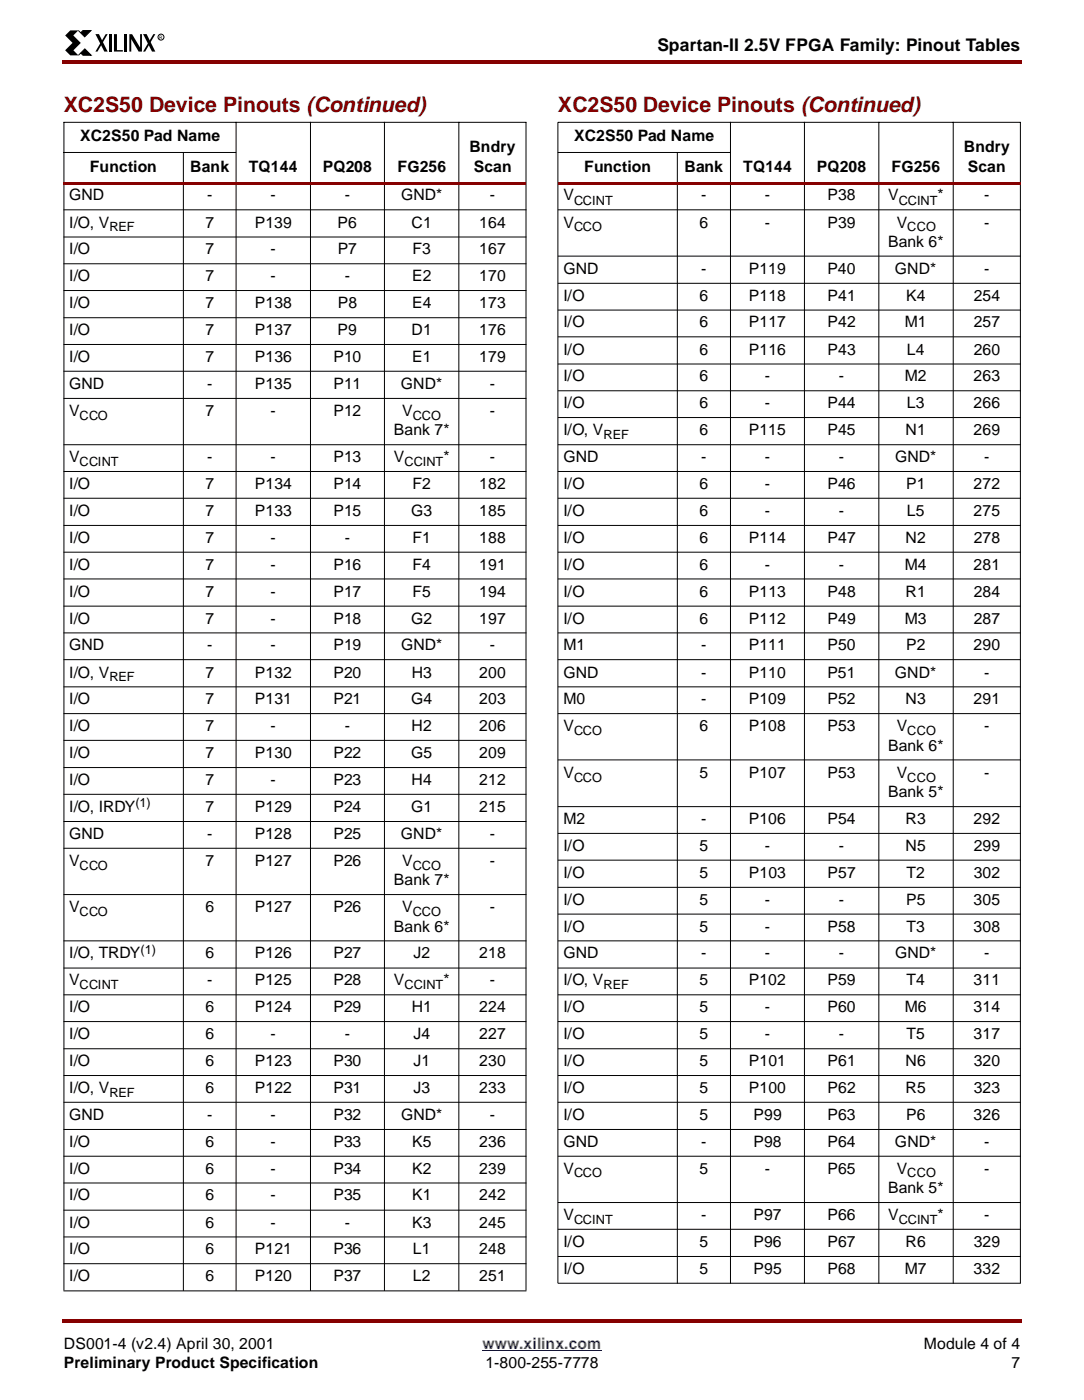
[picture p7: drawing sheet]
<svg xmlns="http://www.w3.org/2000/svg" width="216mm" height="279mm" viewBox="0 0 216 279" stroke-linecap="round" stroke-linejoin="round" font-family="sans-serif">
<g fill="#850000">
<path d="M12.4 12h.3v.7h-.3z"/>
<path d="M203.2 12h.4v.7h-.4z"/>
<path d="M12.7 12h190.5v.7h-190.5z"/>
</g>
<path d="M12.7 266.7h190.4v7.6h-190.4z" fill="#fff"/>
<path d="M96.1 269.2h23.7" fill="none" stroke="#00f" stroke-width=".2"/>
<g fill="#850000">
<path d="M12.4 262.9h.3v.7h-.3z"/>
<path d="M203.2 262.9h.4v.7h-.4z"/>
<path d="M12.7 262.9h190.5v.7h-190.5z"/>
</g>
<path d="M12.7 6h20v5.2h-20z" fill="#fff"/>
<path d="M13 7.1l1-1h1.6l-1 1 1.5 1.5-1.5 1.4 1 1h-1.6l-1-1 1.4-1.5zM19 6.8h.7l1.7 3.5h-.6zM21 6.8h.4l-2 3.5h-.4zM21.6 6.8h.6v3.5h-.6zM22.7 6.8h.6v3.2h1.2v.3h-1.8zM24.8 6.8h.5v3.5h-.5zM25.8 6.8h.5l1.6 2.7v-2.7h.4v3.5h-.7l-1.5-2.5v2.5h-.3zM28.5 6.8h.7l1.7 3.5h-.6zM30.5 6.8h.4l-2 3.5h-.4z" fill="#000"/>
<path d="M15.6 6.1l.5 .4 .4-.4h1.6l-1.2 1.2zM16.1 10.6l-.5 .4 1.3-1.3 1.3 1.3h-1.7z" fill="#000" stroke="#000" stroke-width=".2"/>
<g fill="none" stroke="#000" stroke-width=".2">
<path d="M12.6 24.4h92.2M12.6 30.4h34.4M12.7 24.4v232.8M36.5 30.4v226.9M47 24.3v233M61.8 24.3v233M76.6 24.3v233M91.4 24.3v233M104.8 24.4v232.8"/>
<circle cx="32.1" cy="7.4" r=".59"/>
</g>
<path d="M12.6 36.2h92.2v.5h-92.2z" fill="#850000"/>
<g fill="none" stroke="#000" stroke-width=".2">
<path d="M111.1 30.4h34.4M134.9 30.4v225.5M145.5 24.3v231.6M160.2 24.3v231.6M175 24.3v231.6M189.9 24.3v231.6M203.2 24.4v231.4M203.3 24.4h-92.2v231.4M12.6 41.8h92.2M12.6 47.2h92.2M12.6 52.6h92.2M12.6 57.9h92.2"/>
<path d="M12.6 63.3h92.2M12.6 68.7h92.2M12.6 74h92.2M12.6 79.4h92.2M12.6 88.6h92.2M12.6 94h92.2M12.6 99.3h92.2M12.6 104.7h92.2M12.6 110.1h92.2M12.6 115.4h92.2M12.6 120.8h92.2M12.6 126.1h92.2"/>
<path d="M12.6 131.5h92.2M12.6 136.9h92.2M12.6 142.2h92.2M12.6 147.6h92.2M12.6 153h92.2M12.6 158.3h92.2M12.6 163.7h92.2M12.6 169.1h92.2M12.6 178.3h92.2M12.6 187.5h92.2M12.6 193h92.2M12.6 198.3h92.2"/>
<path d="M12.6 203.6h92.2M12.6 209h92.2M12.6 214.4h92.2M12.6 219.7h92.2M12.6 225.1h92.2M12.6 230.5h92.2M12.6 235.8h92.2M12.6 241.2h92.2M12.6 246.5h92.2M12.6 251.9h92.2M12.6 257.3h92.2"/>
</g>
<path d="M111.1 36.2h92.2v.5h-92.2z" fill="#850000"/>
<g fill="none" stroke="#000" stroke-width=".2">
<path d="M111.1 41.8h92.2M111.1 51.1h92.2M111.1 56.5h92.2M111.1 61.8h92.2M111.1 67.1h92.2M111.1 72.6h92.2M111.1 77.9h92.2M111.1 83.2h92.2M111.1 88.6h92.2M111.1 94h92.2M111.1 99.3h92.2M111.1 104.7h92.2"/>
<path d="M111.1 110.1h92.2M111.1 115.4h92.2M111.1 120.8h92.2M111.1 126.1h92.2M111.1 131.5h92.2M111.1 136.9h92.2M111.1 142.2h92.2M111.1 151.5h92.2M111.1 160.8h92.2M111.1 166.1h92.2M111.1 171.4h92.2M111.1 176.9h92.2"/>
<path d="M111.1 182.2h92.2M111.1 187.5h92.2M111.1 193h92.2M111.1 198.3h92.2M111.1 203.6h92.2M111.1 209h92.2M111.1 214.4h92.2M111.1 219.7h92.2M111.1 225.1h92.2M111.1 230.5h92.2M111.1 239.7h92.2M111.1 245h92.2"/>
<path d="M111.1 250.4h92.2M111.1 255.8h92.2"/>
</g>
<g font-size="4.2" fill="#850000">
<text x="12.7" y="22.3">XC2S50 Device Pinouts (Continued)</text>
<text x="111.1" y="22.3">XC2S50 Device Pinouts (Continued)</text>
</g>
<text font-size="3.5" x="130.9" y="10.2">Spartan-II 2.5V FPGA Family: Pinout Tables</text>
<g font-size="3.1">
<text x="15.9" y="28.2">XC2S50 Pad Name</text>
<text x="114.3" y="28.2">XC2S50 Pad Name</text>
<text x="17.9" y="34.3">Function</text>
<text x="37.9" y="34.3">Bank</text>
<text x="49.6" y="34.3">TQ144</text>
<text x="64.3" y="34.3">PQ208</text>
<text x="79.2" y="34.3">FG256</text>
<text x="93.5" y="30.4">Bndry</text>
<text x="94.4" y="34.3">Scan</text>
<text x="116.4" y="34.3">Function</text>
<text x="136.3" y="34.3">Bank</text>
<text x="148" y="34.3">TQ144</text>
<text x="162.7" y="34.3">PQ208</text>
<text x="177.6" y="34.3">FG256</text>
<text x="192" y="30.4">Bndry</text>
<text x="192.7" y="34.3">Scan</text>
<text x="13.7" y="40">GND</text>
<text x="41.3" y="40">-</text>
<text x="53.9" y="40">-</text>
<text x="68.7" y="40">-</text>
<text x="79.9" y="40">GND*</text>
<text x="97.6" y="40">-</text>
<text x="112.2" y="40">V</text>
<text x="139.6" y="40">-</text>
<text x="152.3" y="40">-</text>
<text x="164.8" y="40">P38</text>
<text x="176.9" y="40">V</text>
<text x="186.7" y="40">*</text>
<text x="196" y="40">-</text>
<text x="13.7" y="45.4">I/O, V</text>
<text x="40.9" y="45.4">7</text>
<text x="50.7" y="45.4">P139</text>
<text x="67.2" y="45.4">P6</text>
<text x="82" y="45.4">C1</text>
<text x="95.5" y="45.4">164</text>
<text x="112.2" y="45.4">V</text>
<text x="139.3" y="45.4">6</text>
<text x="152.3" y="45.4">-</text>
<text x="164.8" y="45.4">P39</text>
<text x="178.6" y="45.4">V</text>
<text x="196" y="45.4">-</text>
<text x="13.7" y="50.7">I/O</text>
<text x="40.9" y="50.7">7</text>
<text x="53.9" y="50.7">-</text>
<text x="67.3" y="50.7">P7</text>
<text x="82.2" y="50.7">F3</text>
<text x="95.5" y="50.7">167</text>
<text x="176.9" y="49.2">Bank 6*</text>
<text x="13.7" y="56">I/O</text>
<text x="40.9" y="56">7</text>
<text x="53.9" y="56">-</text>
<text x="68.7" y="56">-</text>
<text x="82.1" y="56">E2</text>
<text x="95.5" y="56">170</text>
<text x="112.2" y="54.6">GND</text>
<text x="112.2" y="59.9">I/O</text>
<text x="139.3" y="59.9">6</text>
<text x="139.6" y="54.6">-</text>
<text x="149.1" y="54.6">P119</text>
<text x="149.1" y="59.9">P118</text>
<text x="164.8" y="54.6">P40</text>
<text x="164.8" y="59.9">P41</text>
<text x="178.2" y="54.6">GND*</text>
<text x="180.5" y="59.9">K4</text>
<text x="193.9" y="59.9">254</text>
<text x="196" y="54.6">-</text>
<text x="13.7" y="61.5">I/O</text>
<text x="40.9" y="61.5">7</text>
<text x="50.7" y="61.5">P138</text>
<text x="67.3" y="61.5">P8</text>
<text x="82.1" y="61.5">E4</text>
<text x="95.5" y="61.5">173</text>
<text x="112.2" y="65.3">I/O</text>
<text x="139.3" y="65.3">6</text>
<text x="149.1" y="65.3">P117</text>
<text x="164.8" y="65.3">P42</text>
<text x="180.2" y="65.3">M1</text>
<text x="193.9" y="65.3">257</text>
<text x="13.7" y="66.8">I/O</text>
<text x="40.9" y="66.8">7</text>
<text x="50.7" y="66.8">P137</text>
<text x="67.3" y="66.8">P9</text>
<text x="82" y="66.8">D1</text>
<text x="95.5" y="66.8">176</text>
<text x="112.2" y="70.7">I/O</text>
<text x="139.3" y="70.7">6</text>
<text x="149.1" y="70.7">P116</text>
<text x="164.8" y="70.7">P43</text>
<text x="180.6" y="70.7">L4</text>
<text x="193.9" y="70.7">260</text>
<text x="13.7" y="72.1">I/O</text>
<text x="13.7" y="77.6">GND</text>
<text x="40.9" y="72.1">7</text>
<text x="41.3" y="77.6">-</text>
<text x="50.7" y="72.1">P136</text>
<text x="50.7" y="77.6">P135</text>
<text x="66.4" y="77.6">P11</text>
<text x="66.4" y="72.1">P10</text>
<text x="79.9" y="77.6">GND*</text>
<text x="82.1" y="72.1">E1</text>
<text x="95.5" y="72.1">179</text>
<text x="97.6" y="77.6">-</text>
<text x="112.2" y="76">I/O</text>
<text x="139.3" y="76">6</text>
<text x="152.3" y="76">-</text>
<text x="167.1" y="76">-</text>
<text x="180.2" y="76">M2</text>
<text x="193.9" y="76">263</text>
<text x="13.7" y="82.9">V</text>
<text x="40.9" y="82.9">7</text>
<text x="53.9" y="82.9">-</text>
<text x="66.4" y="82.9">P12</text>
<text x="80.1" y="82.9">V</text>
<text x="97.6" y="82.9">-</text>
<text x="112.2" y="81.4">I/O</text>
<text x="139.3" y="81.4">6</text>
<text x="152.3" y="81.4">-</text>
<text x="164.8" y="81.4">P44</text>
<text x="180.6" y="81.4">L3</text>
<text x="193.9" y="81.4">266</text>
<text x="78.4" y="86.8">Bank 7*</text>
<text x="112.2" y="86.8">I/O, V</text>
<text x="139.3" y="86.8">6</text>
<text x="149.1" y="86.8">P115</text>
<text x="164.8" y="86.8">P45</text>
<text x="180.4" y="86.8">N1</text>
<text x="193.9" y="86.8">269</text>
<text x="13.7" y="92.1">V</text>
<text x="41.3" y="92.1">-</text>
<text x="53.9" y="92.1">-</text>
<text x="66.4" y="92.1">P13</text>
<text x="78.4" y="92.1">V</text>
<text x="88.3" y="92.1">*</text>
<text x="97.6" y="92.1">-</text>
<text x="112.2" y="92.1">GND</text>
<text x="139.6" y="92.1">-</text>
<text x="152.3" y="92.1">-</text>
<text x="167.1" y="92.1">-</text>
<text x="178.3" y="92.1">GND*</text>
<text x="196" y="92.1">-</text>
<text x="13.7" y="97.4">I/O</text>
<text x="40.9" y="97.4">7</text>
<text x="50.7" y="97.4">P134</text>
<text x="66.4" y="97.4">P14</text>
<text x="82.2" y="97.4">F2</text>
<text x="95.5" y="97.4">182</text>
<text x="112.2" y="97.4">I/O</text>
<text x="139.3" y="97.4">6</text>
<text x="152.3" y="97.4">-</text>
<text x="164.8" y="97.4">P46</text>
<text x="180.5" y="97.4">P1</text>
<text x="193.9" y="97.4">272</text>
<text x="13.7" y="102.9">I/O</text>
<text x="40.9" y="102.9">7</text>
<text x="50.7" y="102.9">P133</text>
<text x="66.4" y="102.9">P15</text>
<text x="81.9" y="102.9">G3</text>
<text x="95.5" y="102.9">185</text>
<text x="112.2" y="102.9">I/O</text>
<text x="139.3" y="102.9">6</text>
<text x="152.3" y="102.9">-</text>
<text x="167.1" y="102.9">-</text>
<text x="180.6" y="102.9">L5</text>
<text x="193.9" y="102.9">275</text>
<text x="13.7" y="108.2">I/O</text>
<text x="13.7" y="113.5">I/O</text>
<text x="40.9" y="108.2">7</text>
<text x="40.9" y="113.5">7</text>
<text x="53.9" y="108.2">-</text>
<text x="53.9" y="113.5">-</text>
<text x="66.4" y="113.5">P16</text>
<text x="68.7" y="108.2">-</text>
<text x="82.2" y="108.2">F1</text>
<text x="82.2" y="113.5">F4</text>
<text x="95.5" y="108.2">188</text>
<text x="95.5" y="113.5">191</text>
<text x="112.2" y="108.2">I/O</text>
<text x="112.2" y="113.5">I/O</text>
<text x="139.3" y="108.2">6</text>
<text x="139.3" y="113.5">6</text>
<text x="149.1" y="108.2">P114</text>
<text x="152.3" y="113.5">-</text>
<text x="164.8" y="108.2">P47</text>
<text x="167.1" y="113.5">-</text>
<text x="180.2" y="113.5">M4</text>
<text x="180.4" y="108.2">N2</text>
<text x="193.9" y="113.5">281</text>
<text x="193.9" y="108.2">278</text>
<text x="13.7" y="119">I/O</text>
<text x="40.9" y="119">7</text>
<text x="53.9" y="119">-</text>
<text x="66.4" y="119">P17</text>
<text x="82.2" y="119">F5</text>
<text x="95.5" y="119">194</text>
<text x="112.2" y="119">I/O</text>
<text x="139.3" y="119">6</text>
<text x="149.1" y="119">P113</text>
<text x="164.8" y="119">P48</text>
<text x="180.4" y="119">R1</text>
<text x="193.9" y="119">284</text>
<text x="13.7" y="124.3">I/O</text>
<text x="40.9" y="124.3">7</text>
<text x="53.9" y="124.3">-</text>
<text x="66.4" y="124.3">P18</text>
<text x="81.9" y="124.3">G2</text>
<text x="95.5" y="124.3">197</text>
<text x="112.2" y="124.3">I/O</text>
<text x="139.3" y="124.3">6</text>
<text x="149.1" y="124.3">P112</text>
<text x="164.8" y="124.3">P49</text>
<text x="180.2" y="124.3">M3</text>
<text x="193.9" y="124.3">287</text>
<text x="13.7" y="129.6">GND</text>
<text x="41.3" y="129.6">-</text>
<text x="53.9" y="129.6">-</text>
<text x="66.4" y="129.6">P19</text>
<text x="79.9" y="129.6">GND*</text>
<text x="97.6" y="129.6">-</text>
<text x="112.2" y="129.6">M1</text>
<text x="139.6" y="129.6">-</text>
<text x="149.1" y="129.6">P111</text>
<text x="164.8" y="129.6">P50</text>
<text x="180.5" y="129.6">P2</text>
<text x="193.9" y="129.6">290</text>
<text x="13.7" y="135">I/O, V</text>
<text x="40.9" y="135">7</text>
<text x="50.7" y="135">P132</text>
<text x="66.4" y="135">P20</text>
<text x="82" y="135">H3</text>
<text x="95.5" y="135">200</text>
<text x="112.2" y="135">GND</text>
<text x="139.6" y="135">-</text>
<text x="149.1" y="135">P110</text>
<text x="164.8" y="135">P51</text>
<text x="178.2" y="135">GND*</text>
<text x="196" y="135">-</text>
<text x="13.7" y="140.4">I/O</text>
<text x="40.9" y="140.4">7</text>
<text x="50.7" y="140.4">P131</text>
<text x="66.4" y="140.4">P21</text>
<text x="81.9" y="140.4">G4</text>
<text x="95.5" y="140.4">203</text>
<text x="112.2" y="140.4">M0</text>
<text x="139.6" y="140.4">-</text>
<text x="149.1" y="140.4">P109</text>
<text x="164.8" y="140.4">P52</text>
<text x="180.4" y="140.4">N3</text>
<text x="193.9" y="140.4">291</text>
<text x="13.7" y="145.7">I/O</text>
<text x="40.9" y="145.7">7</text>
<text x="53.9" y="145.7">-</text>
<text x="68.7" y="145.7">-</text>
<text x="82" y="145.7">H2</text>
<text x="95.5" y="145.7">206</text>
<text x="112.2" y="145.7">V</text>
<text x="139.3" y="145.7">6</text>
<text x="149.1" y="145.7">P108</text>
<text x="164.8" y="145.7">P53</text>
<text x="176.9" y="149.6">Bank 6*</text>
<text x="178.6" y="145.7">V</text>
<text x="196" y="145.7">-</text>
<text x="13.7" y="151.1">I/O</text>
<text x="40.9" y="151.1">7</text>
<text x="50.7" y="151.1">P130</text>
<text x="66.4" y="151.1">P22</text>
<text x="81.9" y="151.1">G5</text>
<text x="95.5" y="151.1">209</text>
<text x="112.2" y="155">V</text>
<text x="139.3" y="155">5</text>
<text x="149.1" y="155">P107</text>
<text x="164.8" y="155">P53</text>
<text x="178.6" y="155">V</text>
<text x="196" y="155">-</text>
<text x="13.7" y="156.5">I/O</text>
<text x="13.7" y="161.8">I/O, IRDY</text>
<text x="40.9" y="161.8">7</text>
<text x="40.9" y="156.5">7</text>
<text x="50.7" y="161.8">P129</text>
<text x="53.9" y="156.5">-</text>
<text x="66.4" y="161.8">P24</text>
<text x="66.4" y="156.5">P23</text>
<text x="81.9" y="161.8">G1</text>
<text x="82" y="156.5">H4</text>
<text x="95.5" y="161.8">215</text>
<text x="95.5" y="156.5">212</text>
<text x="176.9" y="158.8">Bank 5*</text>
<text x="13.7" y="167.2">GND</text>
<text x="41.3" y="167.2">-</text>
<text x="50.7" y="167.2">P128</text>
<text x="66.4" y="167.2">P25</text>
<text x="79.9" y="167.2">GND*</text>
<text x="97.6" y="167.2">-</text>
<text x="112.2" y="164.2">M2</text>
<text x="139.6" y="164.2">-</text>
<text x="149.1" y="164.2">P106</text>
<text x="164.8" y="164.2">P54</text>
<text x="180.4" y="164.2">R3</text>
<text x="193.9" y="164.2">292</text>
<text x="13.7" y="172.5">V</text>
<text x="40.9" y="172.5">7</text>
<text x="50.7" y="172.5">P127</text>
<text x="66.4" y="172.5">P26</text>
<text x="80.1" y="172.5">V</text>
<text x="97.6" y="172.5">-</text>
<text x="112.2" y="169.6">I/O</text>
<text x="139.3" y="169.6">5</text>
<text x="152.3" y="169.6">-</text>
<text x="167.1" y="169.6">-</text>
<text x="180.4" y="169.6">N5</text>
<text x="193.9" y="169.6">299</text>
<text x="78.4" y="176.4">Bank 7*</text>
<text x="112.2" y="174.9">I/O</text>
<text x="139.3" y="174.9">5</text>
<text x="149.1" y="174.9">P103</text>
<text x="164.8" y="174.9">P57</text>
<text x="180.6" y="174.9">T2</text>
<text x="193.9" y="174.9">302</text>
<text x="13.7" y="181.8">V</text>
<text x="40.9" y="181.8">6</text>
<text x="50.7" y="181.8">P127</text>
<text x="66.4" y="181.8">P26</text>
<text x="78.4" y="185.7">Bank 6*</text>
<text x="80.1" y="181.8">V</text>
<text x="97.6" y="181.8">-</text>
<text x="112.2" y="180.3">I/O</text>
<text x="112.2" y="185.7">I/O</text>
<text x="139.3" y="185.7">5</text>
<text x="139.3" y="180.3">5</text>
<text x="152.3" y="180.3">-</text>
<text x="152.3" y="185.7">-</text>
<text x="164.8" y="185.7">P58</text>
<text x="167.1" y="180.3">-</text>
<text x="180.5" y="180.3">P5</text>
<text x="180.5" y="185.7">T3</text>
<text x="193.9" y="185.7">308</text>
<text x="193.9" y="180.3">305</text>
<text x="13.7" y="191">I/O, TRDY</text>
<text x="40.9" y="191">6</text>
<text x="50.7" y="191">P126</text>
<text x="66.4" y="191">P27</text>
<text x="82.3" y="191">J2</text>
<text x="95.5" y="191">218</text>
<text x="112.2" y="191">GND</text>
<text x="139.6" y="191">-</text>
<text x="152.3" y="191">-</text>
<text x="167.1" y="191">-</text>
<text x="178.3" y="191">GND*</text>
<text x="196" y="191">-</text>
<text x="13.7" y="196.4">V</text>
<text x="41.3" y="196.4">-</text>
<text x="50.7" y="196.4">P125</text>
<text x="66.4" y="196.4">P28</text>
<text x="78.4" y="196.4">V</text>
<text x="88.3" y="196.4">*</text>
<text x="97.6" y="196.4">-</text>
<text x="112.2" y="196.4">I/O, V</text>
<text x="139.3" y="196.4">5</text>
<text x="149.1" y="196.4">P102</text>
<text x="164.8" y="196.4">P59</text>
<text x="180.5" y="196.4">T4</text>
<text x="193.9" y="196.4">311</text>
<text x="13.7" y="201.8">I/O</text>
<text x="40.9" y="201.8">6</text>
<text x="50.7" y="201.8">P124</text>
<text x="66.4" y="201.8">P29</text>
<text x="82" y="201.8">H1</text>
<text x="95.5" y="201.8">224</text>
<text x="112.2" y="201.8">I/O</text>
<text x="139.3" y="201.8">5</text>
<text x="152.3" y="201.8">-</text>
<text x="164.8" y="201.8">P60</text>
<text x="180.2" y="201.8">M6</text>
<text x="193.9" y="201.8">314</text>
<text x="13.7" y="207.1">I/O</text>
<text x="40.9" y="207.1">6</text>
<text x="53.9" y="207.1">-</text>
<text x="68.7" y="207.1">-</text>
<text x="82.3" y="207.1">J4</text>
<text x="95.4" y="207.1">227</text>
<text x="112.2" y="207.1">I/O</text>
<text x="139.3" y="207.1">5</text>
<text x="152.3" y="207.1">-</text>
<text x="167.1" y="207.1">-</text>
<text x="180.5" y="207.1">T5</text>
<text x="193.9" y="207.1">317</text>
<text x="13.7" y="212.5">I/O</text>
<text x="40.9" y="212.5">6</text>
<text x="50.7" y="212.5">P123</text>
<text x="66.4" y="212.5">P30</text>
<text x="82.3" y="212.5">J1</text>
<text x="95.5" y="212.5">230</text>
<text x="112.2" y="212.5">I/O</text>
<text x="139.3" y="212.5">5</text>
<text x="149.1" y="212.5">P101</text>
<text x="164.8" y="212.5">P61</text>
<text x="180.4" y="212.5">N6</text>
<text x="193.9" y="212.5">320</text>
<text x="13.7" y="217.8">I/O, V</text>
<text x="40.9" y="217.8">6</text>
<text x="50.7" y="217.8">P122</text>
<text x="66.4" y="217.8">P31</text>
<text x="82.3" y="217.8">J3</text>
<text x="95.5" y="217.8">233</text>
<text x="112.2" y="217.8">I/O</text>
<text x="139.3" y="217.8">5</text>
<text x="149.1" y="217.8">P100</text>
<text x="164.8" y="217.8">P62</text>
<text x="180.4" y="217.8">R5</text>
<text x="193.9" y="217.8">323</text>
<text x="13.7" y="223.2">GND</text>
<text x="41.3" y="223.2">-</text>
<text x="53.9" y="223.2">-</text>
<text x="66.4" y="223.2">P32</text>
<text x="79.9" y="223.2">GND*</text>
<text x="97.6" y="223.2">-</text>
<text x="112.2" y="223.2">I/O</text>
<text x="139.3" y="223.2">5</text>
<text x="150.1" y="223.2">P99</text>
<text x="164.8" y="223.2">P63</text>
<text x="180.5" y="223.2">P6</text>
<text x="193.9" y="223.2">326</text>
<text x="13.7" y="228.6">I/O</text>
<text x="13.7" y="233.9">I/O</text>
<text x="40.9" y="228.6">6</text>
<text x="40.9" y="233.9">6</text>
<text x="53.9" y="228.6">-</text>
<text x="53.9" y="233.9">-</text>
<text x="66.4" y="228.6">P33</text>
<text x="66.4" y="233.9">P34</text>
<text x="82.1" y="228.6">K5</text>
<text x="82.1" y="233.9">K2</text>
<text x="95.5" y="228.6">236</text>
<text x="95.5" y="233.9">239</text>
<text x="112.2" y="228.6">GND</text>
<text x="112.2" y="233.9">V</text>
<text x="139.3" y="233.9">5</text>
<text x="139.7" y="228.6">-</text>
<text x="150.1" y="228.6">P98</text>
<text x="152.3" y="233.9">-</text>
<text x="164.8" y="233.9">P65</text>
<text x="164.8" y="228.6">P64</text>
<text x="178.3" y="228.6">GND*</text>
<text x="178.6" y="233.9">V</text>
<text x="196" y="233.9">-</text>
<text x="196" y="228.6">-</text>
<text x="13.7" y="239.3">I/O</text>
<text x="40.9" y="239.3">6</text>
<text x="53.9" y="239.3">-</text>
<text x="66.4" y="239.3">P35</text>
<text x="82.1" y="239.3">K1</text>
<text x="95.5" y="239.3">242</text>
<text x="176.9" y="237.8">Bank 5*</text>
<text x="13.7" y="244.7">I/O</text>
<text x="40.9" y="244.7">6</text>
<text x="53.9" y="244.7">-</text>
<text x="68.7" y="244.7">-</text>
<text x="82.1" y="244.7">K3</text>
<text x="95.5" y="244.7">245</text>
<text x="112.2" y="243.2">V</text>
<text x="139.6" y="243.2">-</text>
<text x="150.1" y="243.2">P97</text>
<text x="164.8" y="243.2">P66</text>
<text x="176.9" y="243.2">V</text>
<text x="186.7" y="243.2">*</text>
<text x="196" y="243.2">-</text>
<text x="13.7" y="250">I/O</text>
<text x="40.9" y="250">6</text>
<text x="50.7" y="250">P121</text>
<text x="66.4" y="250">P36</text>
<text x="82.2" y="250">L1</text>
<text x="95.5" y="250">248</text>
<text x="112.2" y="248.6">I/O</text>
<text x="139.3" y="248.6">5</text>
<text x="150.1" y="248.6">P96</text>
<text x="164.8" y="248.6">P67</text>
<text x="180.4" y="248.6">R6</text>
<text x="193.9" y="248.6">329</text>
<text x="13.7" y="255.4">I/O</text>
<text x="40.9" y="255.4">6</text>
<text x="50.7" y="255.4">P120</text>
<text x="66.4" y="255.4">P37</text>
<text x="82.2" y="255.4">L2</text>
<text x="95.5" y="255.4">251</text>
<text x="112.2" y="253.9">I/O</text>
<text x="139.3" y="253.9">5</text>
<text x="150.1" y="253.9">P95</text>
<text x="164.8" y="253.9">P68</text>
<text x="180.2" y="253.9">M7</text>
<text x="193.9" y="253.9">332</text>
<text x="12.7" y="268.8">DS001-4 (v2.4) April 30, 2001</text>
<text x="184" y="268.8">Module 4 of 4</text>
<text x="12.7" y="272.7">Preliminary Product Specification</text>
<text x="96.7" y="272.7">1-800-255-7778</text>
<text x="201.5" y="272.7">7</text>
</g>
<text font-size="3.1" fill="#00f" x="96.1" y="268.8">www.xilinx.com</text>
<g font-size="2.5">
<text x="114.3" y="40.8">CCINT</text>
<text x="179" y="40.8">CCINT</text>
<text x="21.8" y="46.1">REF</text>
<text x="114.3" y="46.1">CCO</text>
<text x="180.7" y="46.1">CCO</text>
<text x="15.9" y="83.6">CCO</text>
<text x="82.2" y="83.6">CCO</text>
<text x="120.2" y="87.5">REF</text>
<text x="15.9" y="92.9">CCINT</text>
<text x="80.5" y="92.9">CCINT</text>
<text x="21.8" y="135.8">REF</text>
<text x="114.3" y="146.6">CCO</text>
<text x="180.7" y="146.6">CCO</text>
<text x="114.3" y="155.8">CCO</text>
<text x="180.7" y="155.8">CCO</text>
<text x="27" y="160.9">(1)</text>
<text x="15.9" y="173.3">CCO</text>
<text x="82.2" y="173.3">CCO</text>
<text x="15.9" y="182.6">CCO</text>
<text x="82.2" y="182.6">CCO</text>
<text x="28" y="190.1">(1)</text>
<text x="15.9" y="197.2">CCINT</text>
<text x="80.5" y="197.2">CCINT</text>
<text x="120.2" y="197.2">REF</text>
<text x="21.8" y="218.6">REF</text>
<text x="114.3" y="234.7">CCO</text>
<text x="180.7" y="234.7">CCO</text>
<text x="114.3" y="244">CCINT</text>
<text x="179" y="244">CCINT</text>
</g>
<text font-size=".9" x="31.7" y="7.7">R</text>
</svg>
